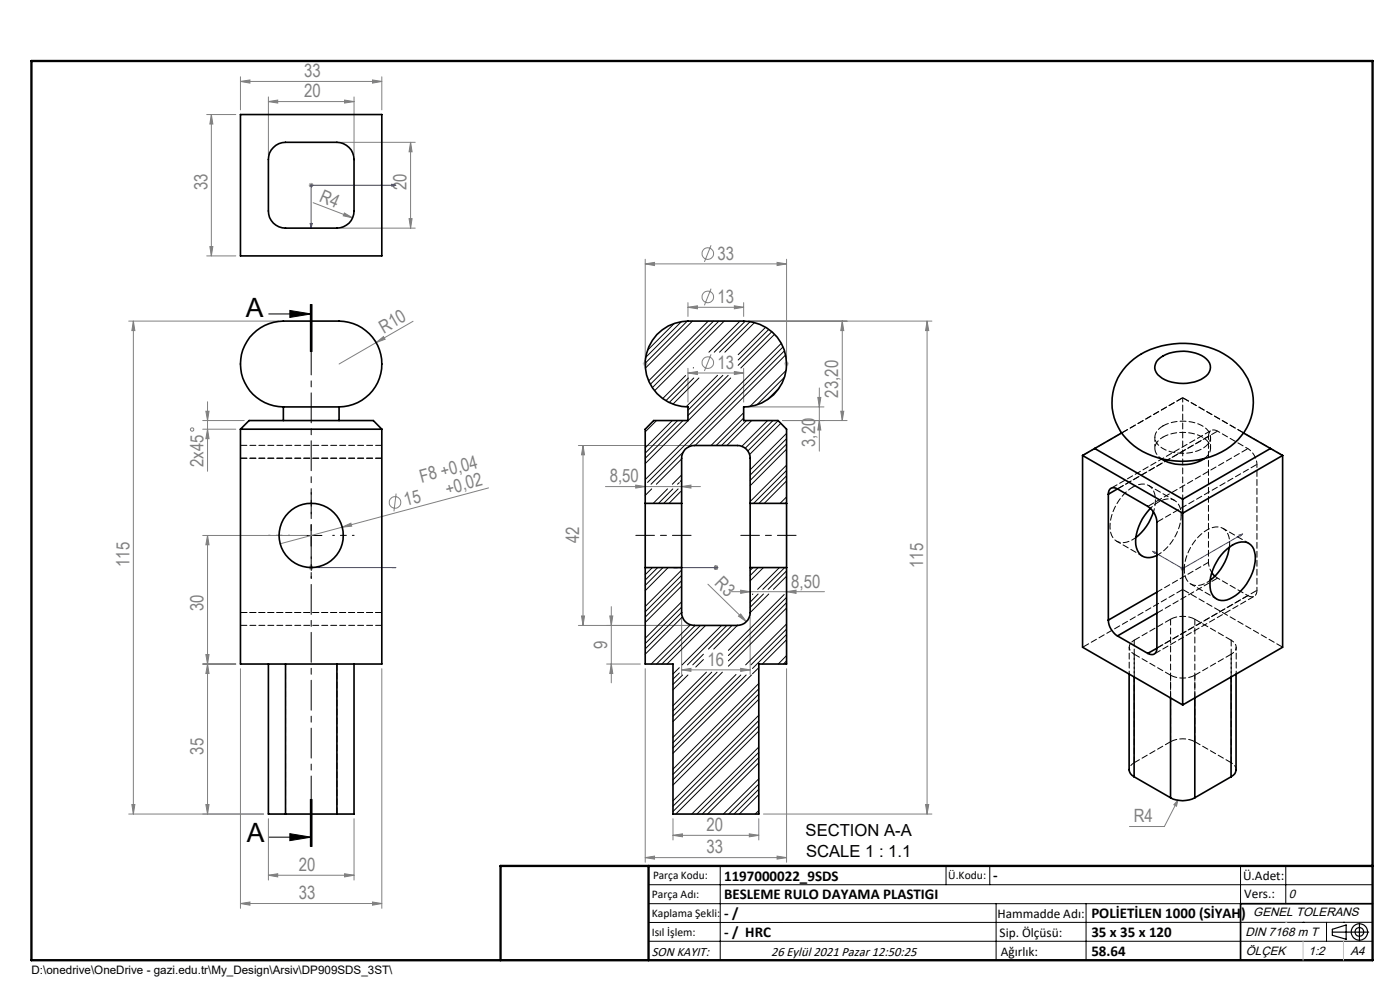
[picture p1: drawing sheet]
<svg xmlns="http://www.w3.org/2000/svg" width="297mm" height="210mm" viewBox="0 0 297 210" stroke-linecap="round" stroke-linejoin="round" font-family="sans-serif">
<g fill="none" stroke="#808080" stroke-width=".21">
<path d="M51 17.3l2-.3v.6zM51 16.3v7M51 17.3h30M79 17l2 .3-2 .3zM81 16.3v7M43.9 24.3h6.1M44.8 24.3l.4 2h-.7zM44.8 24.3v30M56.9 21.5l2-.3v.7zM56.9 20.6v12.2M56.9 21.5h18.2M65.5 39.3h1"/>
<path d="M65.7 38.9l.7 .7M66 38.8v1M66.4 38.9l-.7 .7M72.5 30.2h15.6M73.1 21.2l2 .3-2 .4zM75.1 20.6v12.2M87.1 30.2l.3 2h-.6zM87.1 30.2v18.2M43.9 54.3h6.1M44.5 52.3h.7l-.4 2zM66.4 43l8.4 3.2M72.5 48.4h15.6"/>
<path d="M73.1 45.2l1.7 1-2-.4zM86.8 46.4h.6l-.3 2zM136.9 56l2-.3v.6zM136.9 55v21.1M136.9 56h30M150.8 52l-1.4 3.6M164.9 55.7l2 .3-2 .3zM166.9 55v21.1M27.3 68.1h31.8M28.3 68.1l.3 2h-.6zM28.3 68.1v104.6M79.8 72.7l1.6-1.3 .3 .6z"/>
<path d="M79.8 72.7l-7.9 4.5M87.6 68.1l-7.8 4.6M145.9 79.1l2.1-.3v.6zM145.9 65.2l2.1-.3v.6zM145.9 64.2v2.9M145.9 78.1v7.2M145.9 79.1h11.9M145.9 65.2h11.9M150.8 75.2l-1.4 3.5M150.8 61.2l-1.4 3.6M155.8 78.8l2 .3-2 .3zM155.8 64.9l2 .3-2 .3z"/>
<path d="M157.8 64.2v2.9M157.8 78.1v7.2M158.8 68.1h38.9M178.7 68.1l.3 2h-.6zM178.7 68.1v21.1M196.7 68.1l.3 2h-.6zM196.7 68.1v104.6M43 89.2h8.8M43 91h7M43.7 87.2h.6l-.3 2zM44 85.2v14.8M44 91l.3 2.1h-.6z"/>
<path d="M122.7 94.5h23.6M123.7 94.5v38.2M123.7 94.5l.3 2h-.6zM158.8 86.3h16M166.1 89.2h13.6M173.5 84.3h.6l-.3 2zM173.8 89.2l.3 2h-.6zM173.8 82.3v13.4M178.4 87.2h.6l-.3 2zM43 113.6h22M44 113.6v59.1M44 113.6l.3 2h-.6z"/>
<path d="M66 119.9v1M72.6 111.8l1.8-.8 .2 .6zM84 104.7l-.4 3.8M103.6 103.5l-44.2 11.8M128.4 103.2h20.2M134.9 102.9l2 .3-2 .3zM144.6 103.2l2-.3v.6zM151.9 119.9v1M43.7 138.8h.6l-.3 2.1zM65.5 120.4h1M65.7 120l.7 .7M66.4 120l-.7 .7"/>
<path d="M122.7 132.7h23.6M123.4 130.7h.6l-.3 2zM129.4 130.7h.6l-.3 2zM129.7 128.7v16.1M144.6 130.9v12.2M150.2 123.9l8.1 8M151.4 120.4h1M151.5 120l.7 .7M152.2 120l-.7 .7M155.2 125.5h19.7M157.1 130.2l1.2 1.7-1.6-1.2zM157.1 125.2l2 .3-2 .4z"/>
<path d="M159.1 130.9v12.2M166.9 125.5l2-.3v.7zM250.4 120.6h1M250.5 120.3l.7 .7M250.9 120.1v1M251.2 120.3l-.7 .7M43 140.9h7M44 140.9l.3 2h-.6zM51 141.8v50.9M81 141.8v50.9M128.7 140.9h7.2M129.7 140.9l.3 2h-.6z"/>
<path d="M136.9 141.8v41.1M144.6 142.1l2-.3v.6zM144.6 142.1h14.5M157.1 141.8l2 .3-2 .3zM166.9 141.8v41.1M27.3 172.7h28.6M28 170.7h.6l-.3 2zM43.7 170.7h.6l-.3 2zM56.9 173.7v13M75.1 173.7v13M142.8 177.2l2-.3v.6zM142.8 173.7v4.5"/>
<path d="M142.8 177.2h18.2M159 176.9l2 .3-2 .3zM161 173.7v4.5M162 172.7h35.7M196.4 170.7h.6l-.3 2zM249.9 169.7l-.3 1.3-.6-.3zM249.9 169.7l-2.9 5.6h-7.4M51 191.7l2-.4v.7zM51 191.7h30M56.9 185.7l2-.4v.7zM56.9 185.7h18.2M73.1 185.3l2 .4-2 .3z"/>
<path d="M79 191.3l2 .4-2 .3zM136.9 181.9l2-.3v.6zM136.9 181.9h30M164.9 181.6l2 .3-2 .3z"/>
<circle cx="150.1" cy="53.8" r="1.24"/>
<circle cx="150.2" cy="76.9" r="1.23"/>
<circle cx="150.2" cy="63" r="1.23"/>
<circle cx="40.8" cy="91.1" r=".36"/>
<circle cx="83.8" cy="106.6" r="1.22"/>
</g>
<g fill="none" stroke="#000" stroke-width=".21">
<path d="M57 66.6h9M61.5 65.9l4.5 .7-4.5 .7zM65.8 64.6v10M66 64.6v10M66.2 64.6v10M63.7 113.6h4.6M66 111.3v4.5M57 177.6h9M61.5 176.8l4.5 .8-4.5 .7zM65.8 169.6v10M66 169.6v10M66.2 169.6v10z"/>
<path d="M137.6 187.7h153.6M137.6 191.7h153.6M137.6 199.7h153.6M152.8 183.7v20M200.7 183.7v4M210 183.7v4M211.3 191.7v12M230.4 191.7v12M263.2 183.7v20M272.8 183.7v8M276.4 195.6h.1M281.4 195.6v4.1"/>
<path d="M285 195.6h.1M291.2 195.6l-153.6 .1"/>
</g>
<g fill="none" stroke="#000" stroke-width=".25">
<path d="M282.6 197.7h7.8M282.6 197.1l3-.9v3l-3-.8zM288.4 195.8v3.8M106.2 203.7h185"/>
<circle cx="288.4" cy="197.7" r="1.74"/>
<circle cx="288.4" cy="197.7" r=".93"/>
</g>
<path d="M136.3 77.1h1.1M136.5 76.8l.7 .7M136.9 76.7v.9M137.2 76.8l-.7 .7M166.4 77.1h1M166.5 76.8l.7 .7M166.9 76.7v.9M167.2 76.8l-.7 .7M272.8 195.6h.1" fill="none" stroke="#c0c0c0" stroke-width=".25"/>
<g fill="none" stroke="#00f" stroke-width=".21">
<path d="M83.1 39.1l.9 .2-.9 .2zM84 39.3h-18v9M65.8 47.4h.5l-.3 .9zM244.5 116.9l.8 .3-.3 .2zM262.8 113.5l.8-.2-.5 .4zM263.6 113.3l-12.7 7.3-6.4-3.7M65.8 120.4h.5zM66 120.4h.1M66 120.4h18M84 120.4h-.9h.9M142.9 120.4h9M142.9 120.4h.9h-.9"/>
<path d="M151.6 120.4h.5zM151.9 120.4h.1"/>
</g>
<path d="M134.9 113.6h11.7M157.2 113.6h11.7" fill="none" stroke="#000" stroke-width=".21" stroke-dasharray="15.2 1.3 1.3 1.3" stroke-dashoffset="11.3"/>
<path d="M61.5 113.6h-4.6M66 109v-4.5M66 118.1v4.6M70.6 113.6h4.5" fill="none" stroke="#000" stroke-width=".21" stroke-dasharray="15.2 1.3 1.3 1.3" stroke-dashoffset="14.9"/>
<path d="M66 64.6v115" fill="none" stroke="#000" stroke-width=".21" stroke-dasharray="6.3 1.3 1.3 1.3" stroke-dashoffset="1.6"/>
<path d="M291.2 191.7h-28v12" fill="none" stroke="#000" stroke-width=".35"/>
<path d="M6.7 12.9h284.5v190.8h-284.5zM137.6 183.7v20M291.2 183.7h-185v20" fill="none" stroke="#000" stroke-width=".5"/>
<path d="M276.4 199.7v4M285 199.7v4" fill="none" stroke="#c0c0c0" stroke-width=".21"/>
<path d="M61.5 65.9l4.5 .7-4.5 .7zM61.5 176.8l4.5 .8-4.5 .7z" fill="#000"/>
<path d="M136.9 56l2-.3v.6zM164.9 55.7l2 .3-2 .3z" fill="#808080"/>
<g fill="#00f">
<path d="M65.8 120.4h.5zM83.1 120.4h.9z"/>
<path d="M65.8 47.4h.5l-.3 .9zM83.1 39.1l.9 .2-.9 .2z"/>
<path d="M142.9 120.4h.9zM151.6 120.4h.5zM142.9 120.4h.9zM151.6 120.4h.5z"/>
<path d="M244.5 116.9l.5 .5 .3-.2zM262.8 113.5l.3 .2 .5-.4z"/>
</g>
<g fill="#808080">
<path d="M157.1 130.2l1.2 1.7-1.6-1.2z"/>
<path d="M73.1 45.2l1.7 1-2-.4z"/>
<path d="M249.9 169.7l-.3 1.3-.6-.3z"/>
<path d="M72.6 111.8l1.8-.8 .2 .6z"/>
<path d="M79.8 72.7l1.6-1.3 .3 .6z"/>
<path d="M79 191.3l2 .4-2 .3zM51 191.7l2-.4v.7zM73.1 185.3l2 .4-2 .3zM56.9 185.7l2-.4v.7z"/>
<path d="M79 17l2 .3-2 .3zM51 17.3l2-.3v.6z"/>
<path d="M144.6 142.1l2-.3v.6zM157.1 141.8l2 .3-2 .3z"/>
<path d="M145.9 79.1l2.1-.3v.6zM155.8 78.8l2 .3-2 .3zM157.1 125.2l2 .3-2 .4zM166.9 125.5l2-.3v.7zM136.9 181.9l2-.3v.6zM164.9 181.6l2 .3-2 .3z"/>
<path d="M145.9 65.2l2.1-.3v.6zM155.8 64.9l2 .3-2 .3zM142.8 177.2l2-.3v.6zM159 176.9l2 .3-2 .3z"/>
<path d="M56.9 21.5l2-.3v.7zM73.1 21.2l2 .3-2 .4z"/>
<path d="M144.6 103.2l2-.3v.6zM134.9 102.9l2 .3-2 .3z"/>
<path d="M28 170.7h.6l-.3 2zM28.3 68.1l.3 2h-.6z"/>
<path d="M196.4 170.7h.6l-.3 2zM196.7 68.1l.3 2h-.6zM178.4 87.2h.6l-.3 2zM178.7 68.1l.3 2h-.6zM173.8 89.2l.3 2h-.6zM173.5 84.3h.6l-.3 2zM123.4 130.7h.6l-.3 2zM123.7 94.5l.3 2h-.6z"/>
<path d="M44 113.6l.3 2h-.6zM43.7 138.8h.6l-.3 2.1zM44 140.9l.3 2h-.6zM43.7 170.7h.6l-.3 2zM43.7 87.2h.6l-.3 2zM44 91l.3 2.1h-.6z"/>
<path d="M129.4 130.7h.6l-.3 2zM129.7 140.9l.3 2h-.6z"/>
<path d="M44.8 24.3l.4 2h-.7zM44.5 52.3h.7l-.4 2zM87.1 30.2l.3 2h-.6zM86.8 46.4h.6l-.3 2z"/>
</g>
<g fill="none" stroke="#000" stroke-width=".35">
<path d="M51 24.3h30v30h-30zM58 31.3a3.5 3.5 0 0 1 2.6-1.1h10.9a3.7 3.7 0 0 1 3.6 3.6v11a3.6 3.6 0 0 1-3.6 3.6h-10.9a3.6 3.6 0 0 1-3.7-3.6v-11a3.3 3.3 0 0 1 1.1-2.5zM238.9 77.6a17 17 0 0 1 16.3-4.3 13 13 0 0 1 10.7 11.1 12.1 12.1 0 0 1-7.9 12 17.7 17.7 0 0 1-18.3-2.6 11.3 11.3 0 0 1-.8-16.2zM245.7 76.3a8.6 8.6 0 0 1 10.2-.1 2.36 2.36 0 0 1-.6 3.9 8.6 8.6 0 0 1-9.7-.6 2.2 2.2 0 0 1 .1-3.2zM51 91v49.9h30v-49.9M51 91h30M51 91l1.8-1.8h26.4l1.8 1.8M60.1 86.3a9.1 9.1 0 0 1-9.1-9.7 9.1 9.1 0 0 1 10.3-8.5h2.7a76.9 76.9 0 0 1 9.9 .3 9.1 9.1 0 0 1 7.1 9.8 9.1 9.1 0 0 1-9.1 8.1M60.1 86.3h11.8M60.1 86.3v2.9M71.9 86.3v2.9M229.7 96.6l21.2 12.3 21.2-12.3"/>
<path d="M229.7 96.6v40.7l21.2 12.2M232.2 95.1l18.7 10.8M238 91.8l-8.3 4.8M255.5 97.3a9 9 0 0 1-9.2 0M263.8 91.9l5.7 3.2M269.5 95.1l-18.6 10.8M269.5 95.1l2.6 1.5M272.1 96.6v40.7l-21.2 12.2M136.9 106.8v-15.8l1.8-1.8h7.2v-2.9a9.1 9.1 0 0 1-9-9.1 9.1 9.1 0 0 1 9-9.1h11.9a9.1 9.1 0 0 1 9.1 9.1 9.1 9.1 0 0 1-9.1 9.1v2.9h7.3l1.8 1.8v15.8M136.9 106.8v13.6M136.9 106.8h7.7M144.6 106.8v-9.6a2.65 2.65 0 0 1 2.7-2.7h9.1a2.71 2.71 0 0 1 2.7 2.7v9.6"/>
<path d="M144.6 106.8v13.6M159.1 106.8v13.6M159.1 106.8h7.8M166.9 106.8v13.6M235.1 104.8v26.7M237.1 103.7l6.4 3.7a4.3 4.3 0 0 1 1.9 3.4v26.7M237.1 103.7a1.18 1.18 0 0 0-1.4-.1 1.18 1.18 0 0 0-.6 1.2M237.1 103.7l-2 1.1M244.1 107.8a10.6 10.6 0 0 0-3.2 7.8 2.82 2.82 0 0 0 4.5 2.2M244.7 108.6a11.1 11.1 0 0 1-3.7 5.4M250.9 105.9v43.6M259.6 117.1a5.2 5.2 0 0 1 4.8-2.1 3.5 3.5 0 0 1 1.9 4.1 10.1 10.1 0 0 1-6.1 8.2 2.84 2.84 0 0 1-3.5-3.3 10.5 10.5 0 0 1 2.9-6.9z"/>
<path d="M260.8 116.1a11.1 11.1 0 0 1-4.1 7M136.9 120.4v20.5h5.9v31.8h18.2v-31.8h5.9v-20.5M136.9 120.4h7.7M144.6 120.4v9.6a2.71 2.71 0 0 0 2.7 2.7h9.1a2.77 2.77 0 0 0 2.7-2.7v-9.6M159.1 120.4h7.8M235.1 131.5a4.3 4.3 0 0 0 2 3.4M237.1 134.9l6.4 3.7M245.4 137.5a1.18 1.18 0 0 1-.6 1.2 1.18 1.18 0 0 1-1.3-.1M245.4 125.6l-10.3 5.9M245.4 137.5l-1.9 1.1M245.4 130.1l-8.3 4.8M257.1 121.5l.6 .7"/>
<path d="M56.9 140.9v31.8h3.7M60.6 140.9v31.8M71.5 140.9v31.8M75.1 140.9v31.8h-3.6M239.5 143v20.3a1.82 1.82 0 0 0 1.1 1.5M240.6 143.6v21.2M248.3 148.1v21.1M253.5 148.1v21.1M261.2 143.6v21.2M262.2 143v20.3a1.65 1.65 0 0 1-1 1.5M60.6 172.7h10.9M240.6 164.8l7.7 4.4"/>
<path d="M248.3 169.2a5.5 5.5 0 0 0 5.2 0M261.2 164.8l-7.7 4.4"/>
<circle cx="66" cy="113.6" r="6.8"/>
</g>
<path d="M51 94.5h30M51 97.2h30M51 132.7h30M51 129.9h30M245.4 130.1l12.9-7.5M248.3 131.4a5.7 5.7 0 0 1 5.2 0M248.3 157.3a5.7 5.7 0 0 1 5.2 0M253.5 143.2a5.7 5.7 0 0 1-5.2 0" fill="none" stroke="#000" stroke-width=".21" stroke-dasharray="1.3 .6" stroke-dashoffset="-.1"/>
<g fill="none" stroke="#000" stroke-width=".21" stroke-dasharray="1.3 .6">
<path d="M246.7 90.3a8.8 8.8 0 0 1 9.3 .7 2.37 2.37 0 0 1-.6 4 8.9 8.9 0 0 1-9.3-.3 2.35 2.35 0 0 1 .1-4l.5-.4M250.9 84.4h.1M237.1 103.7l19.3-11.1M240.6 135.8v26M240.6 135.8l7.7-4.4M245.4 125.6l11-6.3M245.4 137.5l19.3-11.2M248.3 131.4v25.9M253.5 131.4l7.7 4.4M253.5 131.4v25.9M261.2 138.8l-7.7 4.4M261.2 135.8v26"/>
<path d="M60.6 140.8v31.9M71.5 140.8v31.9M248.3 143.2l-7.7-4.4M253.5 157.3l7.7 4.5M240.6 161.8l7.7-4.5"/>
</g>
<path d="M246.7 92.7a8.8 8.8 0 0 1 9.3 .7 2.34 2.34 0 0 1-.5 3.9M240.6 138.8v4.8M261.2 138.8v4.8M248.3 143.2v4.8M253.5 143.2v4.8" fill="none" stroke="#000" stroke-width=".21" stroke-dasharray="1.3 .6" stroke-dashoffset=".1"/>
<path d="M246.3 97.3a2.39 2.39 0 0 1-.1-4.2l.5-.4M266.7 98.5v26.7M240.3 103.3a2.9 2.9 0 0 1 4.5 .9 6.4 6.4 0 0 1-.1 4.4M256.4 119.3v-26.7M239.6 137.3v5.7M240.6 138.8a1.57 1.57 0 0 1-1-1.5 1.57 1.57 0 0 1 1-1.5M261.2 135.8a1.57 1.57 0 0 1 1.1 1.5 1.57 1.57 0 0 1-1.1 1.5M262.3 143v-5.7" fill="none" stroke="#000" stroke-width=".21" stroke-dasharray="1.3 .6" stroke-dashoffset=".6"/>
<path d="M229.7 96.6l21.2-12.2M250.9 84.4l-12.9 7.4M250.9 84.4l21.2 12.2M256.9 91.3l-21.2 12.3M263.8 91.8l-12.9-7.4M237.1 103.7l21.2-12.2M243.5 107.4l21.2-12.2M245.4 110.7l21.3-12.2M229.7 137.3l21.2-12.3M244.9 138.7l21.2-12.2M245.4 137.5l21.3-12.3M250.9 125l21.2 12.3" fill="none" stroke="#000" stroke-width=".21" stroke-dasharray="1.3 .6" stroke-dashoffset="-.2"/>
<path d="M256.4 92.6a1.18 1.18 0 0 1 .5-1.3 1.18 1.18 0 0 1 1.4 .2M241 114a3.9 3.9 0 0 1-4.1 .8 4.2 4.2 0 0 1-1.3-4.7 10.8 10.8 0 0 1 4.7-6.8M245.4 117.8a10.5 10.5 0 0 0 5.2-8.5M251.2 120.8a10.1 10.1 0 0 1 6.1-8.9 2.67 2.67 0 0 1 3.5 2.6v1.5M266.7 125.2a1.18 1.18 0 0 1-.6 1.3 1.18 1.18 0 0 1-1.4-.2" fill="none" stroke="#000" stroke-width=".21" stroke-dasharray="1.3 .6" stroke-dashoffset=".2"/>
<path d="M245 92.7v2.4M256.8 95.1v-2.4M250.9 105.9v-21.5M256.7 123.1a3.9 3.9 0 0 1-4.1 .8 3.4 3.4 0 0 1-1.4-3.1M257.1 121.5l-.6-1.3-.1-.9" fill="none" stroke="#000" stroke-width=".21" stroke-dasharray="1.3 .6" stroke-dashoffset=".4"/>
<path d="M258.3 91.5l6.4 3.7M250.6 109.3a2.9 2.9 0 0 0-3-3.5 6.2 6.2 0 0 0-3.5 2M264.7 126.3l-6.4-3.7" fill="none" stroke="#000" stroke-width=".21" stroke-dasharray="1.3 .6" stroke-dashoffset=".7"/>
<path d="M264.7 95.2a4.3 4.3 0 0 1 2 3.3" fill="none" stroke="#000" stroke-width=".21" stroke-dasharray="1.3 .6" stroke-dashoffset=".5"/>
<path d="M236.9 114.8l5.5 3.2M249.2 106.1l-5.5-3.1M264.9 115.2l-5.4-3.1M252.6 123.9l5.5 3.1M258.3 122.6l-.6-.4" fill="none" stroke="#000" stroke-width=".21" stroke-dasharray="1.3 .6" stroke-dashoffset=".3"/>
<path d="M239.6 163.3a1.82 1.82 0 0 1 1-1.5M261.2 161.8a1.82 1.82 0 0 1 1.1 1.5" fill="none" stroke="#000" stroke-width=".21" stroke-dasharray="1.3 .6" stroke-dashoffset="1"/>
<g fill="none" stroke="#000" stroke-width=".21">
<path d="M143 68.6l-5.6 5.7M144.5 68.3l-7.5 7.5M145.5 79.6l-4.9 5M145.8 68.1l-8.9 8.9M146.9 68.1l-10 10M147.1 78v.1M150.2 68.1l-12.6 12.7M151.4 68.1l-13.4 13.4M152.2 79.6l-6.6 6.6M152.5 68.1l-14.1 14.1M153.4 79.6l-7.5 7.4M153.6 68.1l-14.7 14.8"/>
<path d="M154.5 79.6l-8.6 8.6M157 68.1l-6.6 6.6M158.1 68.1l-6.6 6.6M159.1 68.3l-6.5 6.4M160.1 68.4l-6.3 6.3M162.4 69.4l-5.8 5.8M163.1 69.9l-6.5 6.5M163.7 70.4l-7.1 7.1M164.3 70.9l-7.1 7.2M165.7 72.8l-28.8 28.9M166.1 73.6l-28.7 28.7M166.4 74.4l-20.4 20.4"/>
<path d="M166.7 75.3l-19.2 19.2M166.8 78.6l-7.7 7.6M139.3 89.2l-2.4 2.4M142.6 89.2l-5.7 5.8M143.8 89.2l-6.9 6.9M144.6 97.4l-5.4 5.3M144.9 89.2l-8 8M144.9 95.9l-6.8 6.8M146 80.2l-4.7 4.8M147.2 80.2l-5.2 5.2M148.3 80.2l-5.5 5.5M155 80.2l-18.1 18.1"/>
<path d="M157.8 87.6l-7 6.9M157.8 88.7l-5.9 5.8M158.4 89.2l-5.3 5.3M159.5 89.2l-5.3 5.3M162.8 89.2l-5.4 5.5M164 89.2l-5.9 5.9M165.1 89.2l-6.5 6.5M165.3 82.3l-2.5 2.5M165.6 89.8l-6.6 6.6M166.4 80l-5.8 5.8M166.9 91.9l-7.8 7.8M166.9 98.7l-7.8 7.7"/>
<path d="M166.9 93.1l-7.8 7.7M166.9 99.8l-7 7M166.9 94.2l-7.8 7.7M166.9 95.3l-7.8 7.7M138.3 103.7l-1.4 1.4M141.6 103.7l-3 3.1M142.7 103.7l-3 3.1M143.9 103.7l-3.1 3.1M144.1 102.4l-.4 .3M144.4 104.3l-2.5 2.5M144.6 101.8l-.3 .3M144.6 100.7l-2 2"/>
<path d="M166.9 105.4l-1.4 1.4M166.9 106.5l-.3 .3M166.9 100.9l-5.9 5.9M166.9 102l-4.8 4.8M138.4 120.4l-1.5 1.5M139.5 120.4l-2.6 2.6M140.7 120.4l-3.8 3.8M141.7 120.4l-4.8 4.9M144.6 120.9l-7.7 7.7M144.6 127.7l-7.7 7.7M144.6 122.1l-7.7 7.7M144.6 128.8l-7.7 7.7"/>
<path d="M144.6 123.2l-7.7 7.7M144.6 129.9l-7.7 7.7M144.6 124.3l-7.7 7.7M144.7 130.9l-7.8 7.9M146.5 132.5l-8.4 8.4M147.5 132.7l-8.2 8.2M148.6 132.7l-8.2 8.2M149.2 138.8l-2.2 2.2M149.2 139.9l-1.6 1.6M149.7 132.7l-8.2 8.2M153.1 132.7l-8.4 8.3M154.2 132.7l-8.4 8.3"/>
<path d="M155.3 132.7l-5 5M156.4 132.7l-5 5M159.7 126l-.1 .1M159.7 120.4l-.6 .6M160.8 126l-1.7 1.7M160.8 120.4l-1.7 1.7M162 126l-2.9 2.8M162 120.4l-2.9 2.8M163.1 126l-4 4M165.3 120.4l-4.6 4.6M166.4 126.1l-11.9 11.9M166.5 120.4l-4.7 4.6"/>
<path d="M166.9 132.4l-8.7 8.6M166.9 139.1l-1.8 1.8M166.9 126.7l-12.4 12.4M166.9 121.1l-4 3.9M166.9 127.8l-12.4 12.4M166.9 134.6l-7.3 7.2M166.9 122.2l-2.8 2.8M166.9 129l-12.4 12.3M166.9 135.7l-5.2 5.2M166.9 133.4l-7.6 7.6M144.1 141.6l-1.3 1.4M144.1 142.8l-1.3 1.3"/>
<path d="M144.8 143.2l-2 2M145.9 143.2l-3.1 3.1M149.9 142.6l-7.1 7.1M151 142.6l-8.2 8.2M152.1 142.6l-9.3 9.3M153.2 142.6l-10.4 10.5M156.1 143.1l-13.3 13.3M157.2 143.2l-14.4 14.3M158.3 143.2l-15.5 15.5M159.4 143.2l-16.6 16.6M161 145l-18.2 18.2M161 151.7l-18.2 18.2"/>
<path d="M161 158.5l-14.2 14.2M161 146.1l-18.2 18.2M161 152.9l-18.2 18.1M161 159.6l-13.2 13.1M161 147.2l-18.2 18.2M161 154l-18.2 18.1M161 148.3l-18.2 18.2M161 155.1l-17.6 17.6M161 141.6l-1.4 1.3M166.9 140.2l-.7 .7M161 165.2l-7.5 7.5M161 171.9l-.8 .8"/>
<path d="M161 166.3l-6.4 6.4M161 160.7l-12 12M161 167.4l-5.3 5.3M161 161.8l-10.9 10.9M161 168.5l-4.2 4.2"/>
</g>
<g font-size="5.6">
<text x="52.1" y="67.3">A</text>
<text x="52.4" y="178.7">A</text>
</g>
<g font-size="3.9" fill="#808080">
<text x="64.5" y="16.4">33</text>
<text x="64.5" y="20.7">20</text>
<text x="44" y="40.4" transform="rotate(-90 44 40.4)">33</text>
<text x="86.2" y="40.4" transform="rotate(-90 86.2 40.4)">20</text>
<text x="67.6" y="42.5" transform="rotate(24 67.6 42.5)">R4</text>
<text x="152.2" y="55.1">33</text>
<text x="152.2" y="64.3">13</text>
<text x="81.4" y="70.8" transform="rotate(-30 81.4 70.8)">R10</text>
<text x="152.2" y="78.2">13</text>
<text x="177.8" y="84.3" transform="rotate(-90 177.8 84.3)">23,20</text>
<text x="173" y="94.8" transform="rotate(-90 173 94.8)">3,20</text>
<text x="43.2" y="99.1" transform="rotate(-90 43.2 99.1)">2x45</text>
<text x="86.1" y="107.3" transform="rotate(-15 86.1 107.3)">15</text>
<text x="89.4" y="102.4" transform="rotate(-15 89.4 102.4)">F8 +0,04</text>
<text x="94.8" y="105" transform="rotate(-15 94.8 105)">+0,02</text>
<text x="129.4" y="102.3">8,50</text>
<text x="122.8" y="115.3" transform="rotate(-90 122.8 115.3)">42</text>
<text x="27.4" y="120.3" transform="rotate(-90 27.4 120.3)">115</text>
<text x="151.5" y="123.9" transform="rotate(45 151.5 123.9)">R3</text>
<text x="167.9" y="124.6">8,50</text>
<text x="195.8" y="120.5" transform="rotate(-90 195.8 120.5)">115</text>
<text x="43.2" y="129.7" transform="rotate(-90 43.2 129.7)">30</text>
<text x="128.8" y="137.7" transform="rotate(-90 128.8 137.7)">9</text>
<text x="150.1" y="141.2">16</text>
<text x="43.2" y="160.1" transform="rotate(-90 43.2 160.1)">35</text>
<text x="149.9" y="176.3">20</text>
<text x="240.5" y="174.4">R4</text>
<text x="63.4" y="184.8">20</text>
<text x="149.9" y="181">33</text>
<text x="63.4" y="190.8">33</text>
</g>
<g font-size="3.5">
<text x="170.9" y="177.3">SECTION A-A</text>
<text x="171" y="181.9">SCALE 1 : 1.1</text>
</g>
<g font-size="3.2">
<text x="153.6" y="186.8">1197000022_9SDS</text>
<text x="153.6" y="190.8">BESLEME RULO DAYAMA PLASTIGI</text>
<text x="210.7" y="186.6">-</text>
<text x="153.6" y="194.8">- /</text>
<text x="231.5" y="194.8">POLİETİLEN 1000 (SİYAH)</text>
<text x="153.6" y="198.8">- / HRC</text>
<text x="231.5" y="198.7">35 x 35 x 120</text>
<text x="231.5" y="202.8">58.64</text>
</g>
<g font-size="2.8">
<text x="263.7" y="186.7">Ü.Adet:</text>
<text x="263.9" y="190.5">Vers.:</text>
<text x="211.6" y="194.8">Hammadde Adı:</text>
<text x="138.3" y="202.8">SON KAYIT:</text>
<text x="163.6" y="202.8">26 Eylül 2021 Pazar 12:50:25</text>
<text x="212.1" y="198.7">Sip. Ölçüsü:</text>
<text x="212.3" y="202.7">Ağırlık:</text>
</g>
<g font-size="2.6">
<text x="273.4" y="190.4">0</text>
<text x="265.9" y="194.4">GENEL TOLERANS</text>
<text x="264.2" y="198.5">DIN 7168 m T</text>
<text x="264.3" y="202.6">ÖLÇEK</text>
<text x="277.6" y="202.6">1:2</text>
<text x="286.5" y="202.6">A4</text>
</g>
<g font-size="2.5">
<text x="138.3" y="190.5">Parça Adı:</text>
<text x="138.5" y="186.5">Parça Kodu:</text>
<text x="201.2" y="186.5">Ü.Kodu:</text>
<text x="138.3" y="194.5">Kaplama Şekli:</text>
<text x="138.3" y="198.6">Isıl İşlem:</text>
<text x="6.7" y="206.7">D:\onedrive\OneDrive - gazi.edu.tr\My_Design\Arsiv\DP909SDS_3ST\</text>
</g>
</svg>
